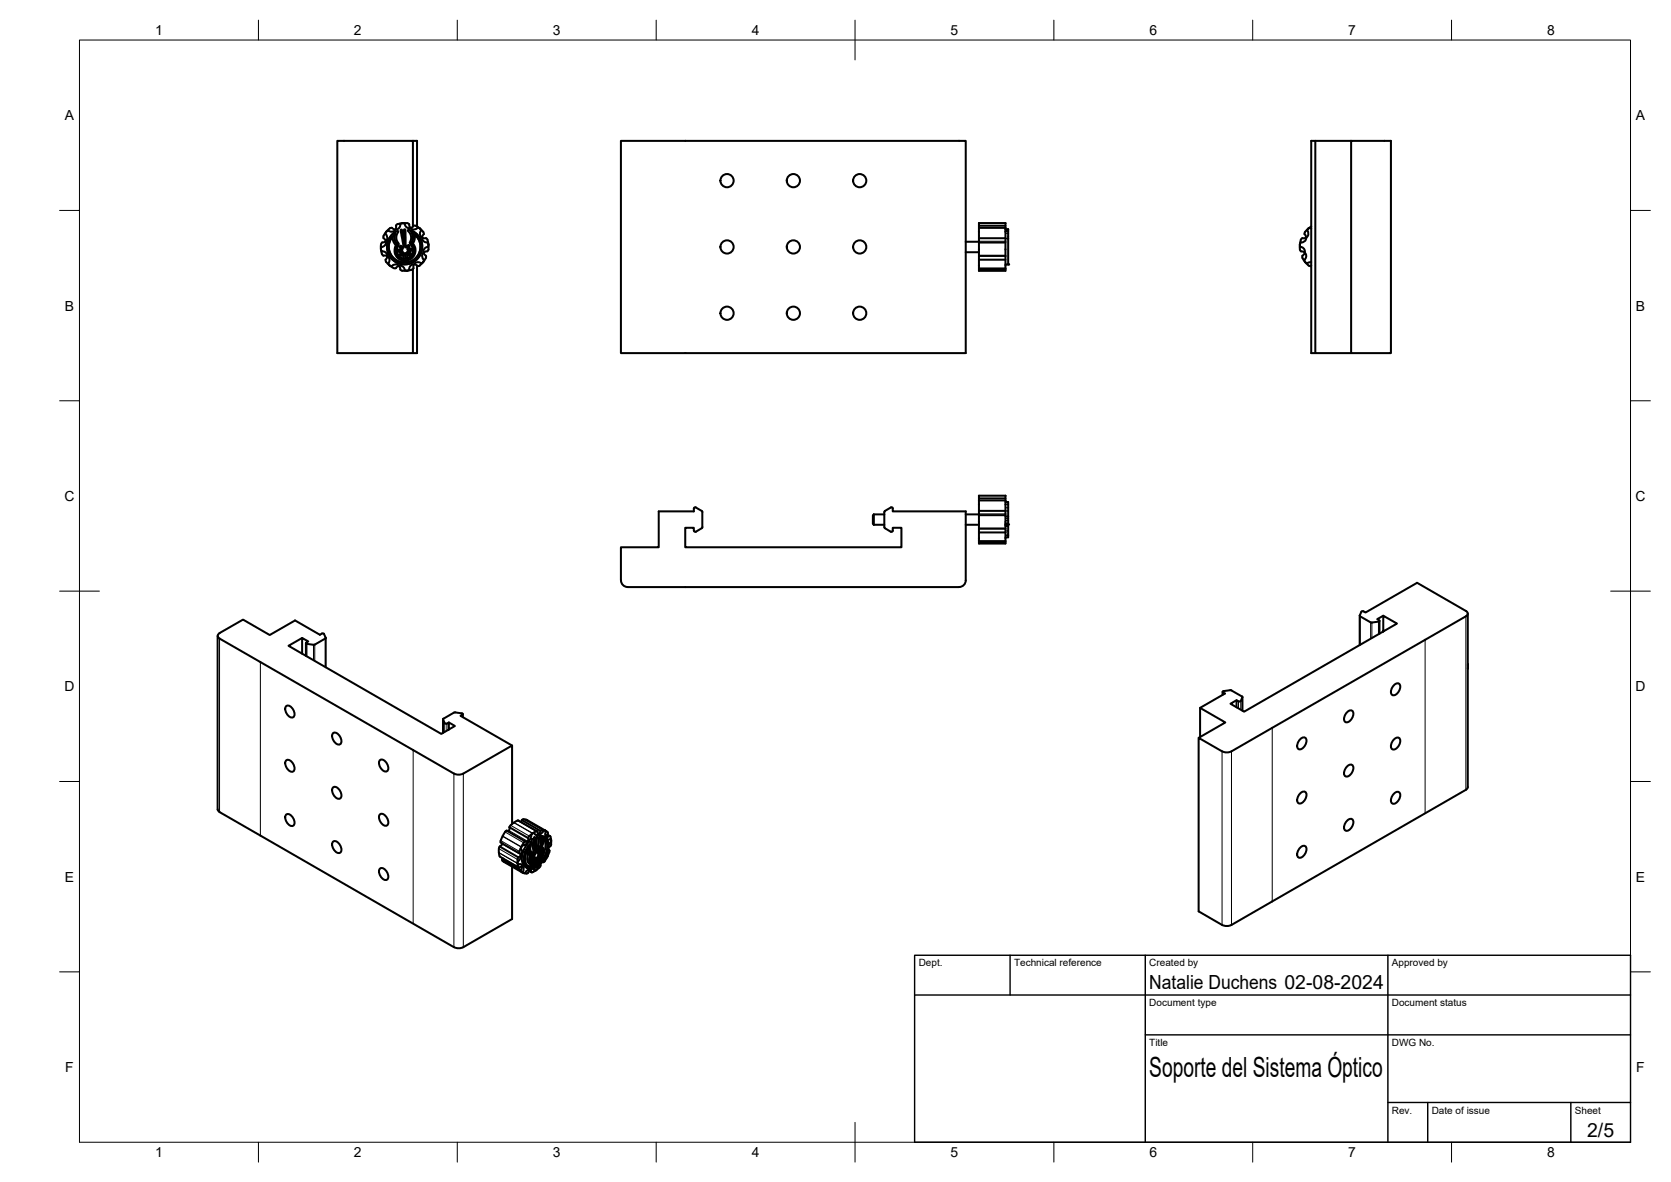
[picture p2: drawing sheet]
<svg xmlns="http://www.w3.org/2000/svg" width="420mm" height="297mm" viewBox="0 0 420 297" stroke-linecap="round" stroke-linejoin="round" font-family="sans-serif">
<!-- layer: Visible -->
<g fill="none" stroke="#000" stroke-width=".51">
<path d="M103.8 35.4h1.1v21.5M156.1 35.4h86.7v53.3h-86.7zM330.7 35.4h9M97.5 57.8l.7-.5h.4a1.18 1.18 0 0 0 1.3 .3 1.18 1.18 0 0 0 .7-1.2 2.05 2.05 0 0 1 2.3 0 1.18 1.18 0 0 0 .7 1.2 1.18 1.18 0 0 0 1.4-.3 2.05 2.05 0 0 1 1.6 1.5 1.18 1.18 0 0 0-.4 1.4 1.18 1.18 0 0 0 1.2 .7 2.05 2.05 0 0 1 0 2.3 1.18 1.18 0 0 0-1.2 .7 1.18 1.18 0 0 0 .4 1.4 2.04 2.04 0 0 1-1.6 1.6 1.18 1.18 0 0 0-1.4-.4 1.18 1.18 0 0 0-.7 1.2 2.05 2.05 0 0 1-2.3 0 1.18 1.18 0 0 0-.7-1.2 1.18 1.18 0 0 0-1.3 .4 2.03 2.03 0 0 1-1.6-1.6 1.18 1.18 0 0 0 .3-1.4 1.18 1.18 0 0 0-1.2-.7 2 2 0 0 1 0-2.3 1.17 1.17 0 0 0 1.2-.7 1.17 1.17 0 0 0-.3-1.3v-.4zM98.5 59l.2-.2a1.38 1.38 0 0 1 1.4-.7v.2a2.36 2.36 0 0 0 .2 3 2.18 2.18 0 0 0-.6 2.3 2.18 2.18 0 0 0 1.8 1.4v-1.4l-.2 .1a.44 .44 0 0 1-.3 .4 .44 .44 0 0 1-.5-.1l.6-.8h-.4a.32 .32 0 0 1-.4 0 .32 .32 0 0 1-.1-.4l.9-.1-.2-.3a.34 .34 0 0 1-.3-.3 .34 .34 0 0 1 .1-.3l.7 .4 .2-4.6a.27 .27 0 0 1 .4 .1 .27 .27 0 0 1-.1 .4l.1 3.8 .2 .3a.39 .39 0 0 1 .3-.4 .39 .39 0 0 1 .4 .2l-.5 .7h.3a.38 .38 0 0 1 .5 0 .38 .38 0 0 1 .1 .4l-.9 .1 .2 .3a.32 .32 0 0 1 .3 .3 .32 .32 0 0 1-.2 .3l-.7-.5v.4a.79 .79 0 0 0 .1 1 2.23 2.23 0 0 0 1.1-3.7 2.48 2.48 0 0 0 .2-3.2 1.21 1.21 0 0 1 1.2 .6 4.4 4.4 0 0 1 .5 6.2 4.4 4.4 0 0 1-6.3 .4 4.4 4.4 0 0 1-.3-6.3zM98.6 59.6h.1a3.1 3.1 0 0 0 .9 2.2 2.58 2.58 0 0 0 1.1 3.3 2.58 2.58 0 0 0 3.4-.7 2.58 2.58 0 0 0-.5-3.5v-.1a2.72 2.72 0 0 0-.1-2.3 4 4 0 0 1 1.6 5.6 4 4 0 0 1-5.6 1.2 4 4 0 0 1-.9-5.7zM98.7 58.8l.5-.3 .2 .2a2.36 2.36 0 0 0 .8 2.9 2.1 2.1 0 0 0-.2 2.3 2.1 2.1 0 0 0 2.1 1l-.3-1.2-.2 .1a.43 .43 0 0 1-.2 .4 .43 .43 0 0 1-.5-.1l.4-.8-.4 .1a.34 .34 0 0 1-.4 .1 .34 .34 0 0 1-.2-.4l.9-.3-.3-.2a.35 .35 0 0 1-.3-.3 .35 .35 0 0 1 .1-.4l.8 .3-.7-4.4a.25 .25 0 0 1 .3-.1 .25 .25 0 0 1 .1 .4l.7 3.7 .3 .3a.39 .39 0 0 1 .2-.4 .39 .39 0 0 1 .5 .1l-.4 .7h.3a.37 .37 0 0 1 .5-.1 .37 .37 0 0 1 .2 .4l-.9 .3 .3 .2a.31 .31 0 0 1 .4 .2 .31 .31 0 0 1-.2 .4l-.8-.4 .2 1.4a2.14 2.14 0 0 0 1.5-1.8 2.14 2.14 0 0 0-1-2.1 2.5 2.5 0 0 0-.4-3.1 4.1 4.1 0 0 1 3.5 4.8 4.4 4.4 0 0 1-6.4 3.2 4.4 4.4 0 0 1-1-7.1zM99 59.2l.3-.2a2.99 2.99 0 0 0 .4 2.3 2.58 2.58 0 0 0 .4 3.5 2.58 2.58 0 0 0 3.4 0 2.58 2.58 0 0 0 .3-3.5v-.1a2.63 2.63 0 0 0 .4-2.3 4 4 0 0 1 .5 5.7 4 4 0 0 1-5.7 .3 4 4 0 0 1 0-5.7zM103.8 56.9v-21.5h-19v53.3h20.1v-22M246.1 58.2v4.5M246.1 56.1v1.2M246.1 57.3v1"/>
<path d="M246.1 59.9h6.7M246.1 56.7h6.7M246.1 56.1h.1M246.1 57.3h6.7M246.1 56.1h6.7M252.8 58.2v4.5M252.8 56.1v1.2M252.8 57.6l.7 .1M252.8 57.3v1M252.8 57.7h.7M252.8 56.1h.1M252.8 58h.7"/>
<path d="M253.5 57.7v.3M253.5 58v8.4h-.7M329.7 57.4l-.1-.1a1.76 1.76 0 0 0-1.6 1.6 1.17 1.17 0 0 1 .3 1.3 1.17 1.17 0 0 1-1.1 .7l-.4 .5M329.7 56.9a1.07 1.07 0 0 0-.7 1.8 1.17 1.17 0 0 1-1.5 1.1 2.06 2.06 0 0 0-.5 2.3 1.17 1.17 0 0 1 1.1 .9 1.17 1.17 0 0 1-.6 1.3 2.02 2.02 0 0 0 1.2 1.8l1-.2M103.5 67.8l-1.2 .2M103.5 67.8l.5-.4a1.18 1.18 0 0 1 .4-1.3 1.18 1.18 0 0 1 1.4 0 2.02 2.02 0 0 0 1.3-1.8 1.17 1.17 0 0 1-.6-1.3 1.17 1.17 0 0 1 1-.9 2.06 2.06 0 0 0-.4-2.3 1.17 1.17 0 0 1-1.3-.4 1.17 1.17 0 0 1 .1-1.4 2.08 2.08 0 0 0-1.9-1.3 1.19 1.19 0 0 1-1.3 .6 1.19 1.19 0 0 1-.9-1 2.02 2.02 0 0 0-2.2 .4 1.19 1.19 0 0 1-.5 1.3 1.19 1.19 0 0 1-1.4 0 2.01 2.01 0 0 0-1.3 1.9 1.18 1.18 0 0 1 .6 1.2 1.18 1.18 0 0 1-1 1 2 2 0 0 0 .4 2.2 1.16 1.16 0 0 1 1.3 .4 1.16 1.16 0 0 1 0 1.4 2.03 2.03 0 0 0 1.9 1.3 1.18 1.18 0 0 1 1.2-.6 1.18 1.18 0 0 1 1 1l.5 .2M103.8 67.6v21.1M242.8 63.4h3.3M242.8 60.8h3.3M246.1 62.6v4.9M246.1 67.5v.6h6.7v-.6M246.1 64.3h6.7"/>
<path d="M246.1 67.5h6.7M246.1 60.9h6.7M246.1 65.3h6.7M246.1 67.7h6.7M252.8 62.6v4.9M326.8 62.7l.3 .5a1.18 1.18 0 0 1 1.3 .7 1.18 1.18 0 0 1-.4 1.4 1.86 1.86 0 0 0 1.6 1.5l.1-.1M326.8 61.4v1.3M330.7 88.7v-53.3h-1v53.3h20v-53.3h-10v53.3M174.5 127.8v.7h-8.9v9h-9.5v8.4a1.66 1.66 0 0 0 1.7 1.6h83.4a1.7 1.7 0 0 0 1.6-1.6v-17.4h-18.3l-.1-.9-.2-.1-1.7 .9-.1 .3v3.9l1.6 1M174.5 133.3v-.7h-2.2v4.9h54.4v-4.9h-2.2l-.1 .9-.4 .1M174.5 133.3l.1 .3h.4M175 127.5l1.5 .9 .1 .3"/>
<path d="M175 127.5h-.4l-.1 .3M176.6 128.7v3.8M176.6 132.5l-.1 .2-1.5 .9M219.7 129.3v2.6M219.7 129.3l-.2 .2v2.1l.2 .3M219.7 131.9h2.7M219.7 129.3h2.7M242.8 131.9h3.3M242.8 129.3h3.3M246.1 135.2v.8M246.1 131.1v2.7M246.1 126.7v4.5"/>
<path d="M246.1 124.6v1.2M246.1 136v.6h6.7v-.6M246.1 125.8v1M246.1 124.6h.1M246.1 125.3h6.7M246.1 128.4h6.7M246.1 132.8h6.7M246.1 136h6.7M246.1 136.3h6.7M246.1 129.5h6.7M246.1 124.6h6.7M246.1 125.8h6.7"/>
<path d="M252.8 126.2h.7v3.6M252.8 135.2v.8M252.8 124.6v1.2M252.8 126.7v4.5M252.8 131.1v2.7M252.8 133.8v1.5M252.8 125.8v1M252.8 133.8h-6.7v1.5M252.8 124.6h.1M252.8 131.6h.7M252.8 131.8h.7M252.8 129.8h.7"/>
<path d="M252.8 132.2h.7M252.8 132.1h.7M253.5 129.8v1.8M253.5 132.1v2.9h-.7M253.5 131.6v.5M54.7 159.8v43.6M55.2 159.1l5.9-3.4 6.7 3.9 6.4-3.7 6.2 3.6 .7-.3 .4 .1M55.2 159.1a.72 .72 0 0 0-.5 .7 .72 .72 0 0 0 .5 .7M81.5 159.3l.4 1M341.9 154.7v7.4M342.3 153.7l-.4 1 .1 .2M342.3 153.7l.4-.1 .6 .3 13-7.4 12.3 7a.73 .73 0 0 1 .5 .7 .73 .73 0 0 1-.5 .7l-59 33.9-.9 .3-1.4-.3"/>
<path d="M346.9 156v3.2M347.8 154.7l-1.5 .9 .6 .4-.1 .2-1.8 .2-3-1.5M347.8 158.7v-4l3.5 2-38.5 22.1-3.4-1.9 1.5-.9M369.1 154.2v43.6l-.5 .7M55.2 160.5l58.9 33.9M71.9 177.5a1.43 1.43 0 0 1 1.9 1.1 1.27 1.27 0 0 1-.2 1.7 2.05 2.05 0 0 1-1.7-2.8zM76 160.3l-3.5 2 38.5 22.1 3.4-2-1.5-.8v1.7M76.9 161.6v3.2M77 161.5l.5-.3-1.5-.9v4M81.8 160.5l-2.8 1.5-1.8-.2-.2-.1v-.2M81.9 160.3v7.4M81.9 160.3l-.1 .2"/>
<path d="M116.4 179.5v.7M301.8 177.9l6.3 3.7-6.7 3.8M307.4 173.9v.7M307.7 173.7l1.8-.3 2.9 1.7v3.5M307.7 173.7l-.3 .2 .6 .4-6.2 3.6v7.3M312 176.2l-.4 .1-.7-.3v1.7M312.4 175.2l-.4 1M338.7 178.9a.86 .86 0 0 1 1.5 0 2.16 2.16 0 0 1-1.8 2.6 1.44 1.44 0 0 1 0-2.2zM350.5 172.1a.86 .86 0 0 1 1.5 .1 2.16 2.16 0 0 1-1.8 2.5 1.44 1.44 0 0 1 0-2.2zM369.1 166.9v1.1M369.1 167.9v.2M369.1 166.8v.1"/>
<path d="M71.9 191.1a1.43 1.43 0 0 1 1.9 1.1 1.27 1.27 0 0 1-.2 1.7 2.05 2.05 0 0 1-1.7-2.8zM83.7 184.3a1.43 1.43 0 0 1 1.9 1 1.27 1.27 0 0 1-.2 1.8 2.05 2.05 0 0 1-1.7-2.8zM83.7 197.9a1.43 1.43 0 0 1 1.9 1.1 1.27 1.27 0 0 1-.2 1.7 2.05 2.05 0 0 1-1.7-2.8zM95.5 191a1.43 1.43 0 0 1 1.9 1.1 1.27 1.27 0 0 1-.2 1.8 2.05 2.05 0 0 1-1.7-2.9zM111.4 180.7v3.5M112.9 181.6l-.7 .3-.3-.1-.5-1.1 2.9-1.7 2 .3 .1 .2-.6 .4 13 7.5M114.2 194.4l1.4 .3 .9-.3M116.5 194.4l12.3-7v19.7M307.3 188.8l-5.9-3.4v43.6l5.9 3.4M327 185.7a.86 .86 0 0 1 1.4 0 2.16 2.16 0 0 1-1.8 2.6 1.44 1.44 0 0 1 0-2.2zM327 199.3a.86 .86 0 0 1 1.4 .1 2.16 2.16 0 0 1-1.8 2.5 1.44 1.44 0 0 1 0-2.2zM338.7 192.6a.86 .86 0 0 1 1.5 0 2.16 2.16 0 0 1-1.8 2.5 1.44 1.44 0 0 1 0-2.1z"/>
<path d="M350.5 199.4a.86 .86 0 0 1 1.5 0 2.16 2.16 0 0 1-1.8 2.6 1.44 1.44 0 0 1 0-2.2zM350.5 185.8a.86 .86 0 0 1 1.5 0 2.16 2.16 0 0 1-1.8 2.6 1.44 1.44 0 0 1 0-2.2zM368.6 198.5l-59 33.9-.9 .3-1.4-.3M54.7 203.4l.5 .7M55.2 204.1l58.9 33.9M71.9 204.7a1.43 1.43 0 0 1 1.9 1.1 1.27 1.27 0 0 1-.2 1.8 2.05 2.05 0 0 1-1.7-2.9zM83.7 211.5a1.43 1.43 0 0 1 1.9 1.1 1.27 1.27 0 0 1-.2 1.8 2.05 2.05 0 0 1-1.7-2.9zM95.5 218.3a1.43 1.43 0 0 1 1.9 1.1 1.27 1.27 0 0 1-.2 1.7 2.05 2.05 0 0 1-1.7-2.8zM95.5 204.7a1.43 1.43 0 0 1 1.9 1.1 1.27 1.27 0 0 1-.2 1.7 2.05 2.05 0 0 1-1.7-2.8zM125.4 214.2l.3 1.1 4.7 2.7M125.4 213.3v1M125.6 212.7l4.7 2.8"/>
<path d="M125.7 212.7l-.3 .5M126.2 211.9l-.1 .5-.4 .3M126.4 210.1l-.6 1.3 .1 .3 4.7 2.7M126.4 215.7l-.1 .2M127.4 208.7l4.7 2.8M127.4 208.7l-.4 .4-.6 1.1M128.1 207.9l4.7 2.7M128.1 207.9l-.1 .8-.5 .1M128.4 207.4l-.3 .5M128.8 217.8v13.2l-12.3 7M129.2 206.7l1.2-.5 4.7 2.7M129.3 206.7l-.9 .7"/>
<path d="M130.3 217.8l.3 .2M130.6 218a.6 .6 0 0 1 1 .1l-.1 1M131 218.6l-4.7-2.7 .2 .5 4.9 2.9M131 213.4a1.49 1.49 0 0 1-.8 2.2l-.1 1.2 .3 .5a.57 .57 0 0 1 .7-.1 .57 .57 0 0 1 .2 .8l-.1 .3a.66 .66 0 0 0 .2 1 .66 .66 0 0 0 .9-.3l.2-.3a.57 .57 0 0 1 .8-.2 .57 .57 0 0 1 .3 .7M131.2 206.1l4.7 2.7a.89 .89 0 0 1 1.4 .3M131.2 206.1l-.2 .4M131.5 219.1a.88 .88 0 0 0 1.3 .2M132.1 211.4l-.7 .9-.4 1.1M132.3 206l5.1 2.9M132.4 214.1l.8 .7M132.4 206l-.8-.1-.4 .2M132.6 213.5l.1 .1a1.47 1.47 0 0 0 .6 1.4 1.51 1.51 0 0 0 1 2.3 3.5 3.5 0 0 0 2.2-4.3 .56 .56 0 0 1-.3-.9l-.1-1.4h.2a1.87 1.87 0 0 1 1.3 2.4 5.2 5.2 0 0 1-4.2 4.8 2.01 2.01 0 0 1-1.3-2.8z"/>
<path d="M132.8 214.6a1.83 1.83 0 0 0 .7 2.7M133.1 210.1l-.2 .3a1.77 1.77 0 0 1-1.6 2.1l-.7 1.8a1.12 1.12 0 0 1 0 1.9l-.5 .6 .2 1M133.5 215.7l.4 .3M133.5 215.7l.2 .1M133.6 219.1l-.6-.3 .6 .4M133.6 219.1l.3 .1M133.6 215.8l-.1 .4 .5 .3M133.6 218.3l-.8 1M133.6 215l-.1 .4a.99 .99 0 0 0 .2 1.3 .99 .99 0 0 0 1.4-.1M133.6 215h.1M133.7 211.8l-.5-.3a5.6 5.6 0 0 0-1.6 5.8l1 .9M133.7 214.8l.3 .2"/>
<path d="M133.8 214.2h.1M133.8 214.9l-.2 .1M134 218.3l.4 .5M134.1 217.4l-.6 .2h-.9M134.3 216.5l-.6 .1M134.3 214.5h-.2l-.1 .3 .4 .3-.7 .6 .6-.2-.3 .7 .1 .3 .5-.8 .1 .7a.61 .61 0 0 1-.5 .7 .61 .61 0 0 1-.7-.5l-.2-.7 .2-.8a.83 .83 0 0 0-.1-1.3l-.1-.7 .4-1.3a5.7 5.7 0 0 0-1.8 5.6 2.16 2.16 0 0 0 3.6 .1 6.2 6.2 0 0 0 2.2-6.3 1.23 1.23 0 0 0-1.7-.8 2.9 2.9 0 0 1-.1 2.8 2.43 2.43 0 0 1-.8 3.4M134.3 211.1l-.5-.3-.2 .4 .6 2.9-.1 .2-.3-.1 .7 .4 .2-1.2a4.8 4.8 0 0 1 .2-2.7l.1 3.6 .6-.6-.3 .9 .7-.2-.7 .6 .3 .3v.2l-.4 .1M134.4 209.3l-.4 .1-.9 .7M134.8 218.7l-.4 .1M134.8 218.7l-.9 .5M134.8 208.9l.4 .1a.57 .57 0 0 0 .3 .7 .57 .57 0 0 0 .7-.3l.2-.2a.7 .7 0 0 1 .8-.4 .7 .7 0 0 1 .6 .7M134.8 208.9a1.71 1.71 0 0 0-1.3 1.6l-.4 .7a.75 .75 0 0 1-1 .2"/>
<path d="M134.9 210.7l-.5-.3-.2 .6M135 213.3l.6 .2M135.1 210.5a2.43 2.43 0 0 1 .2 2.3l.5 .2M135.1 210.5l.4 .3M135.2 215.6h-.2l.1 1M135.2 215.6h.1M135.2 217.6v.6l-.4 .5M135.3 215.6l-.1 .1M135.4 212.8l.4 1.1M135.6 210.8a2.22 2.22 0 0 1 .1 2.2l.1 .1a1.66 1.66 0 0 1 .2 2.5l-.6 .7-.2-.8 .2-.2a.31 .31 0 0 0 .4 0 .31 .31 0 0 0 .1-.4 .31 .31 0 0 0-.5-.1l.7-.7-.7 .3 .2-.9M135.6 210.8a.27 .27 0 0 1-.2-.4 .27 .27 0 0 1 .4-.1 1.92 1.92 0 0 1 2.1 2.5 6.2 6.2 0 0 1-4.4 5.6 1.91 1.91 0 0 1-1.8-2.5l.6-2.2 .7-1.2 .1-.1 .1 .1a1.46 1.46 0 0 0 .5 2.1l-.1 .4M135.6 213.5l-.5 .8-.8-3.2a6.4 6.4 0 0 0 .3 3.2l-.1 .4a.3 .3 0 0 0-.4-.1 .3 .3 0 0 0-.1 .4 .3 .3 0 0 0 .4 .1l-.6 .8 .7-.4-.3 .9h.2l.5-.8 .2 1"/>
<path d="M135.6 214.8l.2 .2M135.6 218l-.9 .7M135.7 213.8l.3 .2M135.7 214.7v.1M135.9 217.1v.4l-.3 .5M135.9 208.8l-.3 .6a.61 .61 0 0 1-.7 .5 .61 .61 0 0 1-.5-.6M136.3 216.6l.3 .1M136.5 216.6l.1 .1M136.6 210.8h.1a2.37 2.37 0 0 1 .8 3 4.9 4.9 0 0 1-4.2 4.1 2.25 2.25 0 0 1-1.1-3.2l.9-1.9v1l.3 .8a2.08 2.08 0 0 0 .2 2.7 3.1 3.1 0 0 0 3-2.8 1.73 1.73 0 0 0-.4-1.6l.4-1.1v-1a3.3 3.3 0 0 1 .1 3.7M137 216.3l-.4 .4M137.1 210.5a1.94 1.94 0 0 0-1.9-.4l-.3 .2 .2 .2M137.2 209l-.1 .4a.62 .62 0 0 0 .2 .9 .62 .62 0 0 0 .8-.2 1.51 1.51 0 0 1 .4 1.6"/>
<path d="M137.5 214.5l.1 .1a1.74 1.74 0 0 1-.6 1.7M137.6 209.8l.5 .3M137.6 209.7l.7 .4M137.8 209.5l-.3 .7a.56 .56 0 0 0 .1 .7 .56 .56 0 0 0 .8-.1l.2 .3M138.1 213.7v.5a1.65 1.65 0 0 1-1.2 1.5M138.1 213.7l-.3-.2 .3 .2M138.4 211.7l-.4 .5M138.6 211.1v1M138.6 212.2l-.2 .5-.5 .3M327 213a.86 .86 0 0 1 1.4 0 2.16 2.16 0 0 1-1.8 2.6 1.44 1.44 0 0 1 0-2.2zM338.7 206.2a.86 .86 0 0 1 1.5 0 2.16 2.16 0 0 1-1.8 2.6 1.44 1.44 0 0 1 0-2.2zM114.2 238l1.4 .3 .9-.3"/>
<circle cx="182.8" cy="45.4" r="1.66"/>
<circle cx="199.5" cy="45.4" r="1.66"/>
<circle cx="216.2" cy="45.4" r="1.66"/>
<circle cx="182.8" cy="62.1" r="1.66"/>
<circle cx="182.8" cy="78.7" r="1.66"/>
<circle cx="199.5" cy="62.1" r="1.66"/>
<circle cx="199.5" cy="78.7" r="1.66"/>
<circle cx="216.2" cy="62.1" r="1.66"/>
<circle cx="216.2" cy="78.7" r="1.66"/>
</g>
<g fill="#000">
<circle cx="253.5" cy="66.4" r=".25"/>
<circle cx="253.5" cy="131.8" r=".25"/>
<circle cx="135.6" cy="213.7" r=".25"/>
</g>
<!-- layer: Visible Narrow -->
<g fill="none" stroke="#000" stroke-width=".25">
<path d="M252.8 58.6h.7M252.8 59.9h.7M252.8 60h.7M246.1 64.4h6.7M246.1 60.6h6.7M252.8 66.4h.7M246.1 129.1h6.7M246.1 132.9h6.7M252.8 133.4h.7M252.8 134.5h.7M252.8 126.7h.7M252.8 127.6h.7"/>
<path d="M252.8 128.4h.7M252.8 130.8h.7M252.8 130.3h.7M342 154.9v7.2M344.6 156.4v4.1M345 156.4v3.9M346.6 156.2v3.2M368.6 154.9v43.6M55.2 160.5v43.6M65.5 166.4v43.6M77.2 161.8v3.2M78.8 162v3.9"/>
<path d="M79.1 162v4.1M81.8 160.5v7.1M116.3 179.6v.6M307.5 174v.6M311.4 176.3v1.7M312 176.2v2.1M312.4 175.2v3.4M358.3 160.8v43.6M369.1 167.9h.1M369.1 168h.1M369.1 166.9v.1M103.9 188.5v43.6"/>
<path d="M111.4 180.8v3.4M111.8 181.7v2.2M112.4 181.8v1.8M114.1 194.4v43.6M116.5 194.4v43.6M307.3 188.8v43.6M309.6 188.8v43.6M319.9 182.9v43.6M125.4 214.2l4.7 2.7M125.4 213.3l4.7 2.7M125.4 214.3l4.7 2.7M125.6 215.1l4.7 2.8"/>
<path d="M125.9 211.2l4.7 2.8M126.3 212.1l4.7 2.7M126.3 210.2l4.8 2.7M126.3 216.3l4.8 2.8M126.4 210.1l4.7 2.7M126.7 209.6l-.1 .1M127 209.1l4.7 2.7M127.8 208.8h-.2M128 208.7l4.7 2.7M128.4 207.4l4.7 2.7M129.2 206.7l4.7 2.8M129.3 206.7l4.7 2.7"/>
<path d="M130.1 206.2l4.7 2.7M131.6 214l.4 .2M131.6 205.9l4.7 2.7M131.6 213.9l.5 .3M131.8 213.4l.5 .3M132.3 206l4.8 2.7M132.4 212.4l.4 .3M132.6 213.5l.1 .1M133.5 215.6l.2 .1M133.5 216.2l.5 .3M133.6 215l.5 .3M133.7 215.8l.1 .1"/>
<path d="M133.7 214.6l.3 .2M133.7 210.8l.5 .3M133.8 214.4l.3 .1M133.8 212.1l.5 .2M133.9 212.8l.5 .2M133.9 214.3l.5 .3M134.1 216.6l.4 .3M134.1 215.8l.1 .1M134.2 214.2l.4 .2M134.2 216.6l.5 .2M134.4 210.4l.4 .3M134.5 211.9l.2 .1"/>
<path d="M135 216.6h.1M135 213.9l.2 .1M135 216.6v.1M135.1 213.2l.5 .3M135.2 216.9l.3 .2M135.2 215.6h.1M135.3 212.4l.5 .3M135.5 214.2l.1 .1M135.5 213l.5 .3M135.6 214.8v.1M135.8 216.4l.3 .1M135.9 210l.5 .3"/>
<path d="M136.5 210.2l.4 .2M136.7 210.8l.3 .2M136.8 211l.4 .3"/>
</g>
<!-- layer: BORDER -->
<g fill="none" stroke="#000" stroke-width=".25">
<path d="M20 10.1h390v276.9h-390zM65 5.1v5M115 5.1v5M165 5.1v5M215 5.1v10M265 5.1v5M315 5.1v5M365 5.1v5M15 52.9h5M410 52.9h5M15 100.7h5M410 100.7h5"/>
<path d="M15 148.6h10M405 148.6h10M15 196.4h5M410 196.4h5M15 244.2h5M410 244.2h5M65 287v5M115 287v5M165 287v5M215 282.1v9.9M265 287v5M315 287v5"/>
<path d="M365 287v5"/>
</g>
<!-- layer: TITLEBLOCK -->
<path d="M230 240.1h180v46.9h-180zM230 250h180M254 240.1v9.9M288 240.1v46.9M349 240.1v46.9M288 260.1h122M349 277.1h61M359 277.1v9.9M395 277.1v9.9" fill="none" stroke="#000" stroke-width=".36"/>
<text font-size="7" x="289" y="270.6">Soporte del Sistema Óptico</text>
<g font-size="4.9">
<text x="289" y="248.5">Natalie Duchens 02-08-2024</text>
<text x="399.1" y="285.7">2/5</text>
</g>
<g font-size="3.5">
<text x="39" y="8.8">1</text>
<text x="89" y="8.8">2</text>
<text x="139" y="8.8">3</text>
<text x="189" y="8.8">4</text>
<text x="239" y="8.8">5</text>
<text x="289" y="8.8">6</text>
<text x="339" y="8.8">7</text>
<text x="389" y="8.8">8</text>
<text x="16.3" y="30.2">A</text>
<text x="411.3" y="30.2">A</text>
<text x="16.3" y="78">B</text>
<text x="411.3" y="78">B</text>
<text x="16.2" y="125.9">C</text>
<text x="411.2" y="125.9">C</text>
<text x="16.2" y="173.7">D</text>
<text x="411.2" y="173.7">D</text>
<text x="16.3" y="221.6">E</text>
<text x="411.3" y="221.6">E</text>
<text x="16.4" y="269.4">F</text>
<text x="411.4" y="269.4">F</text>
<text x="39" y="290.8">1</text>
<text x="89" y="290.8">2</text>
<text x="139" y="290.8">3</text>
<text x="189" y="290.8">4</text>
<text x="239" y="290.8">5</text>
<text x="289" y="290.8">6</text>
<text x="339" y="290.8">7</text>
<text x="389" y="290.8">8</text>
</g>
<g font-size="2.5">
<text x="231" y="242.9">Dept.</text>
<text x="255" y="242.9">Technical reference</text>
<text x="289" y="242.9">Created by</text>
<text x="350" y="242.9">Approved by</text>
<text x="289" y="252.8">Document type</text>
<text x="350" y="252.8">Document status</text>
<text x="289" y="262.9">Title</text>
<text x="350" y="262.9">DWG No.</text>
<text x="350" y="279.9">Rev.</text>
<text x="360" y="279.9">Date of issue</text>
<text x="396" y="279.9">Sheet</text>
</g>
</svg>
